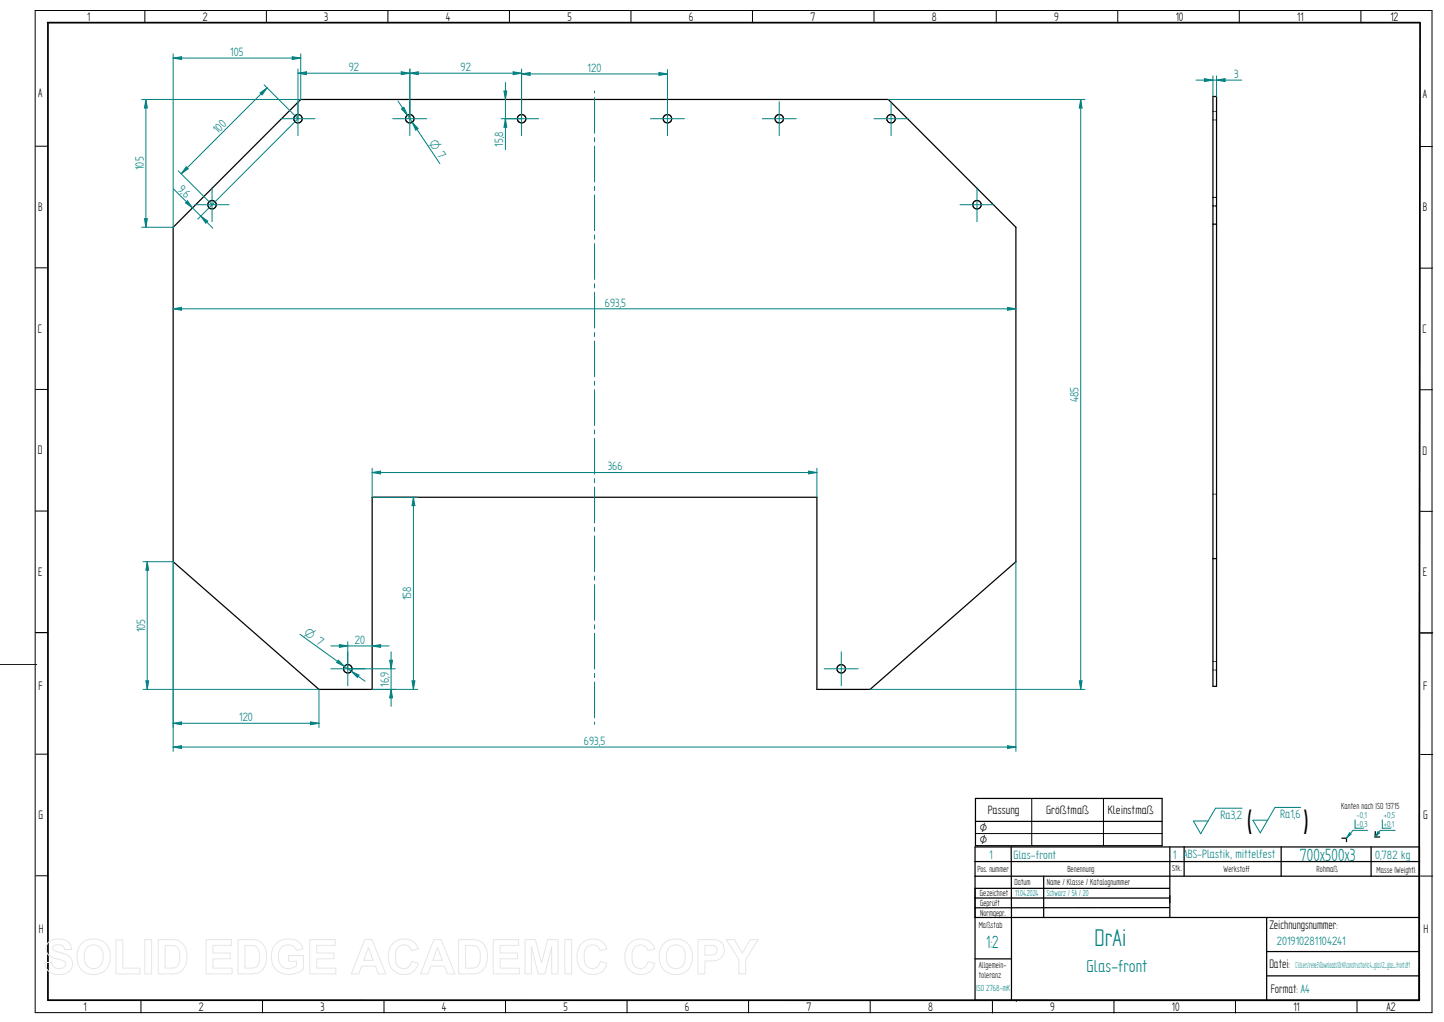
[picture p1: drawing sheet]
<svg xmlns="http://www.w3.org/2000/svg" width="594mm" height="420mm" viewBox="0 0 594 420" stroke-linecap="round" stroke-linejoin="round" font-family="sans-serif">
<g fill="none" stroke="#000" stroke-width=".51">
<path d="M401.3 328.3h76.8v19.4h-76.8zM401.3 337.7h76.8M401.1 348.2h182.9v63h-182.9zM401.1 354.2h182.9M416 348.2l.1 63M481.3 348.2v28.9M487.2 348.1v12M527.1 348.2v12M552.1 344.6h1.8l.1 1.4M564.1 348.2v12M565.8 341.9l-.1 2.2h1.9M401.1 377.2h182.9"/>
<path d="M401.1 360.2h182.9M401.1 369.2h80M401.1 365.2h80M429.4 360.2v17M481.1 373.1l-80 .1M521.1 377.2v34M401.1 394.2h15M521.1 391.2h62.9M521.1 401.2h62.9"/>
</g>
<circle cx="418.1" cy="411.2" r=".25" fill="#000"/>
<path d="M424.5 328.3v19.4M454 328.3v19.4M401.3 342.7h76.8" fill="none" stroke="#000" stroke-width=".41"/>
<path d="M556.6 341.4l-2.6 3.2" fill="none" stroke="#008080" stroke-width=".41"/>
<path d="M555.2 342.4l.6 .5-1.8 1.7z" fill="#008080"/>
<path d="M557.5 337.1v3.4h3.4M555.2 342.4l.6 .5-1.8 1.7zM556.6 341.4h6M567.9 341.4l-2.2 2.7" fill="none" stroke="#008080" stroke-width=".41"/>
<path d="M566.9 341.9l.7 .5-1.9 1.7z" fill="#008080"/>
<path d="M168.6 30.1l3.5-.6v1.2zM168.6 28.4v20.4M214.6 28.4v20.4M511 332.3h-10.9l-6.1 10.5-3-5.3h6M535.1 331.9h-10.6l-6 10.5-3.1-5.2h6.1M568.7 337.1v3.4h3.4M566.9 341.9l.7 .5-1.9 1.7zM567.9 341.4h6.1" fill="none" stroke="#008080" stroke-width=".41"/>
<g fill="none" stroke="#000" stroke-width=".41">
<path d="M14.5 4.3h574.6v412h-574.6zM59.6 4.3v5M109.6 4.3v5M159.6 4.3v5M209.6 4.3v5M259.6 4.3v5M309.6 4.3v5M359.6 4.3v5M409.9 4.4v5M459.9 4.4v5M509.9 4.4v5M559.9 4.4v5"/>
<path d="M14.6 60.1h5M584.3 60.2h5M14.6 110.1h5M584.3 110.2h5M14.6 160.1h5M584.3 160.2h5M14.6 210.1h5M584.3 210.2h5M.1 273.1h15M14.6 260.1h5M14.8 260.1h5M589.4 260.2h-5.1"/>
<path d="M14.8 310h5M584.4 310.2h5M14.8 360h5M584.4 360.2h5M58 411.4v5M108 411.4v5M158 411.4v5M208 411.4v5M258 411.4v5M308 411.4v5M358 411.4v5M408.3 411.5v5"/>
<path d="M458.3 411.5v5M508.3 411.5v5M558.3 411.2v5"/>
</g>
<path d="M19.6 9.3h564.5M584.2 9.3l-.4 401.9h-564.1v-401.9" fill="none" stroke="#000" stroke-width=".72"/>
<g fill="none" stroke="#000" stroke-width=".51">
<path d="M123.7 40.9h241.8l52.5 52.5v137.5l-60 52.5h-21.9v-79h-183v79h-21.9l-60-52.5v-137.5z"/>
<circle cx="122.6" cy="48.8" r="1.75"/>
<circle cx="168.6" cy="48.8" r="1.74"/>
<circle cx="214.6" cy="48.8" r="1.74"/>
<circle cx="274.6" cy="48.8" r="1.74"/>
<circle cx="320.6" cy="48.8" r="1.75"/>
<circle cx="366.6" cy="48.8" r="1.74"/>
<circle cx="87.2" cy="84.2" r="1.73"/>
<circle cx="402" cy="84.2" r="1.74"/>
<circle cx="143.1" cy="274.9" r="1.74"/>
<circle cx="346.1" cy="274.9" r="1.74"/>
</g>
<path d="M168.6 30.1l3.5-.6v1.2z" fill="#008080"/>
<path d="M211.1 29.5l3.5 .6-3.5 .6z" fill="none" stroke="#008080" stroke-width=".41"/>
<path d="M211.1 29.5l3.5 .6-3.5 .6z" fill="#008080"/>
<path d="M122.6 28.4v20.4M165.1 29.5l3.5 .6-3.5 .6zM168.6 30.1h46M168.6 28.4v20.4" fill="none" stroke="#008080" stroke-width=".41"/>
<path d="M165.1 29.5l3.5 .6-3.5 .6z" fill="#008080"/>
<path d="M122.6 30.1l3.5-.6v1.2z" fill="none" stroke="#008080" stroke-width=".41"/>
<path d="M122.6 30.1l3.5-.6v1.2z" fill="#008080"/>
<g fill="none" stroke="#008080" stroke-width=".41">
<path d="M122.6 30.1h46M244.6 37.4v.8M206.2 48.8h8.4M207.9 48.8l.6 3.5h-1.2zM244.6 40v14.8M244.6 56.6v1.7M244.6 60.1v14.7M244.6 76.6v1.7M244.6 80.1v14.7M244.6 96.6v1.7M244.6 100.1v14.8M244.6 116.6v1.8"/>
<path d="M244.6 120.1v14.8M244.6 136.7v1.7M244.6 140.2v14.7M244.6 156.7v1.7M244.6 160.2v14.7M244.6 176.7v1.7M244.6 180.2v14.7M244.6 196.8v1.7M244.6 200.2v14.8M244.6 216.8v1.7M244.6 220.3v14.7M244.6 236.8v1.7"/>
<path d="M244.6 240.3v14.8M244.6 256.8v1.7M244.6 260.4v14.7M244.6 276.9v1.7M244.6 280.4v14.7M244.6 296.9v.9"/>
</g>
<path d="M207.9 48.8l.6 3.5h-1.2z" fill="#008080"/>
<path d="M207.3 37.4h1.2l-.6 3.5z" fill="none" stroke="#008080" stroke-width=".41"/>
<path d="M207.3 37.4h1.2l-.6 3.5z" fill="#008080"/>
<g fill="none" stroke="#008080" stroke-width=".41">
<path d="M207.9 33.9v27.6M115.6 48.8h14M122.6 41.8v14M161.6 48.8h14M168.6 41.8v14M207.6 48.8h14M214.6 41.8v14M267.6 48.8h14M274.6 41.8v14M313.6 48.8h14M320.6 41.8v14M359.6 48.8h14"/>
<path d="M366.6 41.8v14M87.2 77.2v13.9M401.9 77.2v14M80.2 84.2h14M395 84.2h13.9M71.2 230.9v78M418 230.9v78M136.1 275h14M143.1 268v13.9M339.1 275h14M346.1 268v13.9M71.2 307.1l3.5-.5v1.1z"/>
</g>
<path d="M71.2 307.1l3.5-.5v1.1z" fill="#008080"/>
<path d="M414.5 306.6l3.5 .5-3.5 .6z" fill="none" stroke="#008080" stroke-width=".41"/>
<path d="M414.5 306.6l3.5 .5-3.5 .6z" fill="#008080"/>
<path d="M163.7 41.5l17.3 25.8M165.2 44.8l1-.7 1.4 3.3zM71.2 307.1h346.8" fill="none" stroke="#008080" stroke-width=".41"/>
<path d="M165.2 44.8l1-.7 1.4 3.3z" fill="#008080"/>
<path d="M169.6 50.2l2.4 2.6-1 .7z" fill="none" stroke="#008080" stroke-width=".41"/>
<path d="M169.6 50.2l2.4 2.6-1 .7z" fill="#008080"/>
<path d="M107 38.2l2.9-2.1-2 2.9zM108.7 34.9l13.9 13.9M73.3 70.2l13.9 14" fill="none" stroke="#008080" stroke-width=".41"/>
<path d="M107 38.2l2.9-2.1-2 2.9z" fill="#008080"/>
<path d="M76.6 68.6l.8 .8-2.9 2.1z" fill="none" stroke="#008080" stroke-width=".41"/>
<path d="M76.6 68.6l.8 .8-2.9 2.1z" fill="#008080"/>
<path d="M109.9 36.1l-35.4 35.4M153.1 192.5v11.9M332.6 193.7l3.5 .6-3.5 .5zM336.1 192.5v11.9" fill="none" stroke="#008080" stroke-width=".41"/>
<path d="M332.6 193.7l3.5 .6-3.5 .5z" fill="#008080"/>
<path d="M153.1 194.3l3.5-.6v1.1z" fill="none" stroke="#008080" stroke-width=".41"/>
<path d="M153.1 194.3l3.5-.6v1.1z" fill="#008080"/>
<path d="M153.1 194.3h183M139.6 265l3.5 .6-3.5 .5zM143.1 263.8v11.2" fill="none" stroke="#008080" stroke-width=".41"/>
<path d="M139.6 265l3.5 .6-3.5 .5z" fill="#008080"/>
<path d="M153.1 265.6l3.5-.6v1.1z" fill="none" stroke="#008080" stroke-width=".41"/>
<path d="M153.1 265.6l3.5-.6v1.1z" fill="#008080"/>
<path d="M136.1 265.6h24M143.1 275h19.5M160.3 271.4h1.2l-.6 3.6zM153.1 283.4h9.5" fill="none" stroke="#008080" stroke-width=".41"/>
<path d="M160.3 271.4h1.2l-.6 3.6z" fill="#008080"/>
<path d="M160.9 283.4l.6 3.5h-1.2z" fill="none" stroke="#008080" stroke-width=".41"/>
<path d="M160.9 283.4l.6 3.5h-1.2z" fill="#008080"/>
<path d="M123.4 260.8l26.8 19.3M144.5 276l3.2 1.5-.7 1zM160.9 268v22.4" fill="none" stroke="#008080" stroke-width=".41"/>
<path d="M144.5 276l3.2 1.5-.7 1z" fill="#008080"/>
<path d="M139.2 271.4l2.5 2.5-3.2-1.5z" fill="none" stroke="#008080" stroke-width=".41"/>
<path d="M139.2 271.4l2.5 2.5-3.2-1.5z" fill="#008080"/>
<path d="M122.6 48.8l-41.2 41.3M82.6 88.8l2.9 2.1-.8 .8z" fill="none" stroke="#008080" stroke-width=".41"/>
<path d="M82.6 88.8l2.9 2.1-.8 .8z" fill="#008080"/>
<path d="M77.1 82.5l2.1 2.9-2.9-2z" fill="none" stroke="#008080" stroke-width=".41"/>
<path d="M77.1 82.5l2.1 2.9-2.9-2z" fill="#008080"/>
<path d="M71.2 22.1v71.3M120.2 23.3l3.5 .6-3.5 .6zM123.7 22.1v18.8M71.5 77.7l16 16.1" fill="none" stroke="#008080" stroke-width=".41"/>
<path d="M120.2 23.3l3.5 .6-3.5 .6z" fill="#008080"/>
<path d="M71.2 23.9l3.5-.6v1.2z" fill="none" stroke="#008080" stroke-width=".41"/>
<path d="M71.2 23.9l3.5-.6v1.2z" fill="#008080"/>
<path d="M71.2 23.9h52.5M58.3 40.9h65.4M60 40.9l.6 3.5h-1.2zM58.3 93.4h12.9" fill="none" stroke="#008080" stroke-width=".41"/>
<path d="M60 40.9l.6 3.5h-1.2z" fill="#008080"/>
<path d="M59.4 89.9h1.2l-.6 3.5z" fill="none" stroke="#008080" stroke-width=".41"/>
<path d="M59.4 89.9h1.2l-.6 3.5z" fill="#008080"/>
<path d="M60 40.9v52.5M71.2 230.9v68.2M71.2 297.3l3.5-.5v1.1zM131.2 283.4v15.7" fill="none" stroke="#008080" stroke-width=".41"/>
<path d="M71.2 297.3l3.5-.5v1.1z" fill="#008080"/>
<path d="M127.7 296.8l3.5 .5-3.5 .6z" fill="none" stroke="#008080" stroke-width=".41"/>
<path d="M127.7 296.8l3.5 .5-3.5 .6z" fill="#008080"/>
<path d="M58.8 230.9h12.4M60 279.9h1.2l-.6 3.5zM58.8 283.4h72.4M71.2 297.3h60" fill="none" stroke="#008080" stroke-width=".41"/>
<path d="M60 279.9h1.2l-.6 3.5z" fill="#008080"/>
<path d="M60.6 230.9l.6 3.5h-1.2z" fill="none" stroke="#008080" stroke-width=".41"/>
<path d="M60.6 230.9l.6 3.5h-1.2z" fill="#008080"/>
<path d="M153.1 204.4h18.7M170.1 204.4l.6 3.5h-1.2zM60.6 230.9v52.5M153.1 283.4h18.7" fill="none" stroke="#008080" stroke-width=".41"/>
<path d="M170.1 204.4l.6 3.5h-1.2z" fill="#008080"/>
<path d="M169.5 279.9h1.2l-.6 3.5z" fill="none" stroke="#008080" stroke-width=".41"/>
<path d="M169.5 279.9h1.2l-.6 3.5z" fill="#008080"/>
<path d="M71.2 127l3.5-.6v1.2zM170.1 204.4v79" fill="none" stroke="#008080" stroke-width=".41"/>
<path d="M71.2 127l3.5-.6v1.2z" fill="#008080"/>
<path d="M414.5 126.4l3.5 .6-3.5 .6z" fill="none" stroke="#008080" stroke-width=".41"/>
<path d="M414.5 126.4l3.5 .6-3.5 .6z" fill="#008080"/>
<path d="M365.5 40.9h80.9M444.6 40.9l.6 3.5h-1.2zM71.2 127h346.8M358 283.4h88.4" fill="none" stroke="#008080" stroke-width=".41"/>
<path d="M444.6 40.9l.6 3.5h-1.2z" fill="#008080"/>
<path d="M444 279.9h1.2l-.6 3.5z" fill="none" stroke="#008080" stroke-width=".41"/>
<path d="M444 279.9h1.2l-.6 3.5z" fill="#008080"/>
<path d="M214.6 28.6v13.2M214.6 30.4l3.5-.6v1.2zM274.6 28.6v20.2M444.6 40.9v242.5" fill="none" stroke="#008080" stroke-width=".41"/>
<path d="M214.6 30.4l3.5-.6v1.2z" fill="#008080"/>
<path d="M271.1 29.8l3.5 .6-3.5 .6z" fill="none" stroke="#008080" stroke-width=".41"/>
<path d="M271.1 29.8l3.5 .6-3.5 .6z" fill="#008080"/>
<path d="M214.6 30.4h60M499 31.2v8.5M500.5 32.9l3.5-.6v1.2zM500.5 31.2v8.5" fill="none" stroke="#008080" stroke-width=".41"/>
<g fill="none" stroke="#000" stroke-width=".41">
<path d="M499 49.3h.5M499 45.8h.5M500 49.3h.5M500.1 45.8h.4M499 84.7h.5M499 81.2h.5M500 84.7h.5M500.1 81.2h.4M499 203.2h.5M500.1 203.2h.4M499 275.5h.5M499 271.9h.5"/>
<path d="M500 275.5h.5M500.1 271.9h.4"/>
</g>
<path d="M499 39.7h1.5v242.5h-1.5zM499 92.2h1.5M499 229.7h1.5" fill="none" stroke="#000" stroke-width=".51"/>
<path d="M500.5 32.9l3.5-.6v1.2z" fill="#008080"/>
<path d="M495.5 32.3l3.5 .6-3.5 .6z" fill="none" stroke="#008080" stroke-width=".41"/>
<path d="M495.5 32.3l3.5 .6-3.5 .6z" fill="#008080"/>
<path d="M492 32.9h18.8" fill="none" stroke="#008080" stroke-width=".41"/>
<g fill="none" stroke="#e6e6e6" stroke-width=".41">
<path d="M20.1 387.3a6.8 6.8 0 0 1 8.7 .7l.7 2.3-2.9 .1a2.81 2.81 0 0 0-2.2-2 2.81 2.81 0 0 0-2.7 1.1 2.05 2.05 0 0 0 2.3 1.9l1.3 .4a4.5 4.5 0 0 1 4.1 6.3 6.6 6.6 0 0 1-10 .5l-1-2.8 2.8-.2a3.1 3.1 0 0 0 2.6 2.6 3.1 3.1 0 0 0 3.2-1.9 2.38 2.38 0 0 0-2.4-1.8l-.5-.1a5.2 5.2 0 0 1-5.1-3.9 3.7 3.7 0 0 1 1.1-3.2zM33.6 387.9a7.1 7.1 0 0 1 8.6-.9 7.1 7.1 0 0 1 3.1 8 6.9 6.9 0 0 1-8.3 5.5 6.9 6.9 0 0 1-5.2-8.5 6.8 6.8 0 0 1 1.8-4.1zM35.7 389.6a4 4 0 0 1 4.7-.7 4 4 0 0 1 2.1 4.4 4 4 0 0 1-2 4.4 4 4 0 0 1-4.8-.7 6.8 6.8 0 0 1 0-7.4zM47.7 386.4h2.8v11.6h7.1v2.4h-9.9zM59.6 386.3h2.8v14.1h-2.8zM65.1 386.3h5.2a6 6 0 0 1 6.6 7.1 6 6 0 0 1-6.5 7h-5.3zM67.9 388.7h2a3.4 3.4 0 0 1 4.1 4v1.2a3.4 3.4 0 0 1-2.5 4l-3.6 .1zM84.8 386.3h10.4v2.4h-7.6v3.1h7.1v2.4h-7.1v3.8h7.9v2.4h-10.7zM97.9 386.3h5.2a6 6 0 0 1 6.6 7.1 6 6 0 0 1-6.5 7h-5.3zM100.7 388.7h2a3.4 3.4 0 0 1 4.1 4v1.2a3.4 3.4 0 0 1-2.5 4l-3.6 .1zM113.7 387.8a7.6 7.6 0 0 1 9.9 .2l1.1 2.2-2.9 .5a3.9 3.9 0 0 0-4.7-2 3.9 3.9 0 0 0-2.6 4.4 4.4 4.4 0 0 0 2.4 4.7 4.4 4.4 0 0 0 5.1-.8v-1.8h-3.3v-2.4h6.1v5.6a8.3 8.3 0 0 1-12.1-.8 8.5 8.5 0 0 1 1-9.8zM127.5 386.3h10.4v2.4h-7.6v3.1h7.1v2.4h-7.1v3.8h7.9v2.4h-10.7z"/>
<path d="M150 386.3h3l5.7 14.1h-3l-1.3-3.2h-5.6l-1.2 3.2h-3zM151.5 389.6l2 5.2h-3.9zM161.6 388a6.2 6.2 0 0 1 10.4 2.1l-2.8 .7a3.3 3.3 0 0 0-4-2.3 3.3 3.3 0 0 0-2.5 3.9 5.1 5.1 0 0 0 2.1 5.5 3.2 3.2 0 0 0 4.5-2.7l2.8 .9a6.3 6.3 0 0 1-7.4 4.4 6.3 6.3 0 0 1-4.9-7.1 7.6 7.6 0 0 1 1.8-5.4zM178.5 386.3h3l5.7 14.1h-3.1l-1.2-3.2h-5.7l-1.1 3.2h-3zM180 389.6l2 5.2h-3.9zM188.7 386.3h5.2a6 6 0 0 1 6.6 7.1 6 6 0 0 1-6.5 7h-5.3zM191.6 388.7h1.9a3.4 3.4 0 0 1 4.1 4v1.2a3.4 3.4 0 0 1-2.5 4l-3.5 .1zM202.9 386.3h10.5v2.4h-7.6v3.1h7.1v2.4h-7.1v3.8h7.8v2.4h-10.7zM216 386.3h4.3l2.5 9.6 2.5-9.6h4.3v14.1h-2.6l-.1-11.1-2.8 11.1h-2.7l-2.8-11.1v11.1h-2.6zM232.4 386.3h2.8v14.1h-2.8zM239.2 388a6.2 6.2 0 0 1 10.5 2.1l-2.9 .7a3.3 3.3 0 0 0-4-2.3 3.3 3.3 0 0 0-2.5 3.9 5.1 5.1 0 0 0 2.1 5.5 3.2 3.2 0 0 0 4.6-2.7l2.7 .9a6.3 6.3 0 0 1-7.4 4.4 6.3 6.3 0 0 1-4.9-7.1 7.6 7.6 0 0 1 1.8-5.4zM258.9 388a6.2 6.2 0 0 1 10.5 2.1l-2.9 .7a3.3 3.3 0 0 0-4-2.3 3.3 3.3 0 0 0-2.5 3.9 5.1 5.1 0 0 0 2.1 5.5 3.2 3.2 0 0 0 4.6-2.7l2.7 .9a6.3 6.3 0 0 1-7.4 4.4 6.3 6.3 0 0 1-4.9-7.1 7.6 7.6 0 0 1 1.8-5.4z"/>
<path d="M273.2 387.9a7.1 7.1 0 0 1 8.5-.9 7.1 7.1 0 0 1 3.1 8 6.9 6.9 0 0 1-8.3 5.5 6.9 6.9 0 0 1-5.2-8.5 6.8 6.8 0 0 1 1.9-4.1zM275.2 389.6a4 4 0 0 1 4.8-.7 4 4 0 0 1 2 4.4 4 4 0 0 1-2 4.4 4 4 0 0 1-4.8-.7 6.8 6.8 0 0 1 0-7.4zM287.1 386.3h5.4a4.5 4.5 0 0 1 5.5 4.4 4.5 4.5 0 0 1-5.5 4.3l-2.5 .1v5.3h-2.9zM290 388.7h2.4a2.04 2.04 0 0 1 2.7 1.8 2.04 2.04 0 0 1-2.4 2.1l-2.7 .1zM298.8 386.3h3.3l3.3 5.6 3.2-5.6h3.3l-5.1 8.2v5.9h-2.9v-6z"/>
</g>
<g font-size="16.1">
<text x="512.8" y="342.9">(</text>
<text x="535.9" y="342.7">)</text>
</g>
<text font-size="11.3" fill="#008080" x="450.3" y="388.9">DrAi</text>
<g font-size="8.2" fill="#008080">
<text x="534.8" y="354.1">700x500x3</text>
<text x="405.7" y="389.6">1:2</text>
</g>
<text font-size="8" fill="#008080" x="447" y="399.8">Glas-front</text>
<g font-size="5.7">
<text x="35.9" y="8.5">1</text>
<text x="83.4" y="8.5">2</text>
<text x="133.4" y="8.5">3</text>
<text x="183.4" y="8.5">4</text>
<text x="233.4" y="8.5">5</text>
<text x="283.4" y="8.5">6</text>
<text x="333.4" y="8.5">7</text>
<text x="383.4" y="8.5">8</text>
<text x="433.7" y="8.6">9</text>
<text x="483.7" y="8.6">10</text>
<text x="533.7" y="8.6">11</text>
<text x="572" y="8.6">12</text>
<text x="15.7" y="40">A</text>
<text x="585.3" y="40.2">A</text>
<text x="15.7" y="86.8">B</text>
<text x="585.3" y="86.9">B</text>
<text x="15.6" y="136.8">C</text>
<text x="585.3" y="136.9">C</text>
<text x="15.6" y="186.8">D</text>
<text x="585.3" y="186.9">D</text>
<text x="15.7" y="236.8">E</text>
<text x="585.3" y="236.9">E</text>
<text x="15.8" y="283.5">F</text>
<text x="585.5" y="283.7">F</text>
<text x="15.8" y="336.8">G</text>
<text x="585.5" y="336.9">G</text>
<text x="16" y="383.5">H</text>
<text x="522.3" y="381.9">Zeichnungsnummer:</text>
<text x="585.7" y="383.6">H</text>
<text x="522.3" y="397.9">Datei:</text>
<text x="522.8" y="408.2">Format: A4</text>
<text x="34.3" y="415.6">1</text>
<text x="81.8" y="415.6">2</text>
<text x="131.8" y="415.6">3</text>
<text x="181.8" y="415.6">4</text>
<text x="231.8" y="415.6">5</text>
<text x="281.8" y="415.6">6</text>
<text x="331.8" y="415.6">7</text>
<text x="381.8" y="415.6">8</text>
<text x="432.1" y="415.7">9</text>
<text x="482.1" y="415.7">10</text>
<text x="532.1" y="415.7">11</text>
<text x="570.4" y="415.7">A2</text>
</g>
<g font-size="5.7" fill="#008080">
<text x="407.1" y="353">1</text>
<text x="482.7" y="353.1">1 ABS-Plastik, mittelfest</text>
</g>
<g font-size="5.6" fill="#008080">
<text x="94.7" y="23">105</text>
<text x="143.5" y="29.2">92</text>
<text x="189.4" y="29.2">92</text>
<text x="241.8" y="29.5">120</text>
<text x="507.8" y="32">3</text>
<text x="89.6" y="55.1" transform="rotate(-45 89.6 55.1)">100</text>
<text x="207" y="60.3" transform="rotate(-90 207 60.3)">15,8</text>
<text x="59.1" y="69.9" transform="rotate(-90 59.1 69.9)">105</text>
<text x="72.9" y="78" transform="rotate(45 72.9 78)">9,</text>
<text x="74.9" y="80" transform="rotate(45 74.9 80)">6</text>
<text x="248.8" y="126.1">693,5</text>
<text x="443.7" y="165.3" transform="rotate(-90 443.7 165.3)">485</text>
<text x="250.1" y="193.4">366</text>
<text x="169.2" y="246.7" transform="rotate(-90 169.2 246.7)">158</text>
<text x="59.7" y="259.9" transform="rotate(-90 59.7 259.9)">105</text>
<text x="146" y="264.7">20</text>
<text x="160" y="282.4" transform="rotate(-90 160 282.4)">16,9</text>
<text x="98.4" y="296.5">120</text>
<text x="240.2" y="306.3">693,5</text>
<text x="502.2" y="336.7">Ra3,2</text>
<text x="526.7" y="336.3">Ra1,6</text>
<text x="417" y="353.1">Glas-front</text>
<text x="565.7" y="353">0,782 kg</text>
<text x="525.3" y="388.6">201910281104241</text>
</g>
<g font-size="5.6">
<text x="406.4" y="334.6">Passung</text>
<text x="430.4" y="334.6">Größtmaß</text>
<text x="455.7" y="334.6">Kleinstmaß</text>
<text x="403.1" y="341.9">Ø</text>
<text x="403.1" y="346.8">Ø</text>
</g>
<g font-size="5.4" fill="#008080">
<text x="176.4" y="58.8" transform="rotate(56 176.4 58.8)">O 7</text>
<text x="124.9" y="260.8" transform="rotate(36 124.9 260.8)">O 7</text>
</g>
<g font-size="4.1">
<text x="551.8" y="332.7">Kanten nach ISO 13715</text>
<text x="402.1" y="358.5">Pos. nummer</text>
<text x="439.2" y="358.4">Benennung</text>
<text x="482.3" y="358.2">Stk.</text>
<text x="503.4" y="358.6">Werkstoff</text>
<text x="541.7" y="358.5">Rohmaß</text>
<text x="566.3" y="358.9">Masse (Weight):</text>
<text x="417.4" y="363.9">Datum</text>
<text x="430.7" y="363.9">Name / Klasse / Katalognummer</text>
<text x="403.2" y="368.4">Gezeichnet</text>
<text x="403.3" y="376.4">Normgepr.</text>
<text x="403.3" y="372.5">Geprüft</text>
<text x="402.7" y="381.3">Maßstab</text>
<text x="402.7" y="397.8">Allgemein-</text>
<text x="402.7" y="402">toleranz</text>
</g>
<g font-size="4.1" fill="#008080">
<text x="417.7" y="368.5">11.04.2024</text>
<text x="430.6" y="368.5">Schwarz / 5A / 20</text>
<text x="533" y="397.8">C:\Users\rene3\Downloads\DrAI\construction\c4_glas\2_glas_front.dft</text>
<text x="401.6" y="407.2">ISO 2768-mK</text>
</g>
<g font-size="3.9" fill="#008080">
<text x="558.1" y="336.2">-0,1</text>
<text x="558.1" y="339.9">-0,3</text>
<text x="569.3" y="336.2">+0,5</text>
<text x="569.3" y="339.9">+0,1</text>
</g>
</svg>
